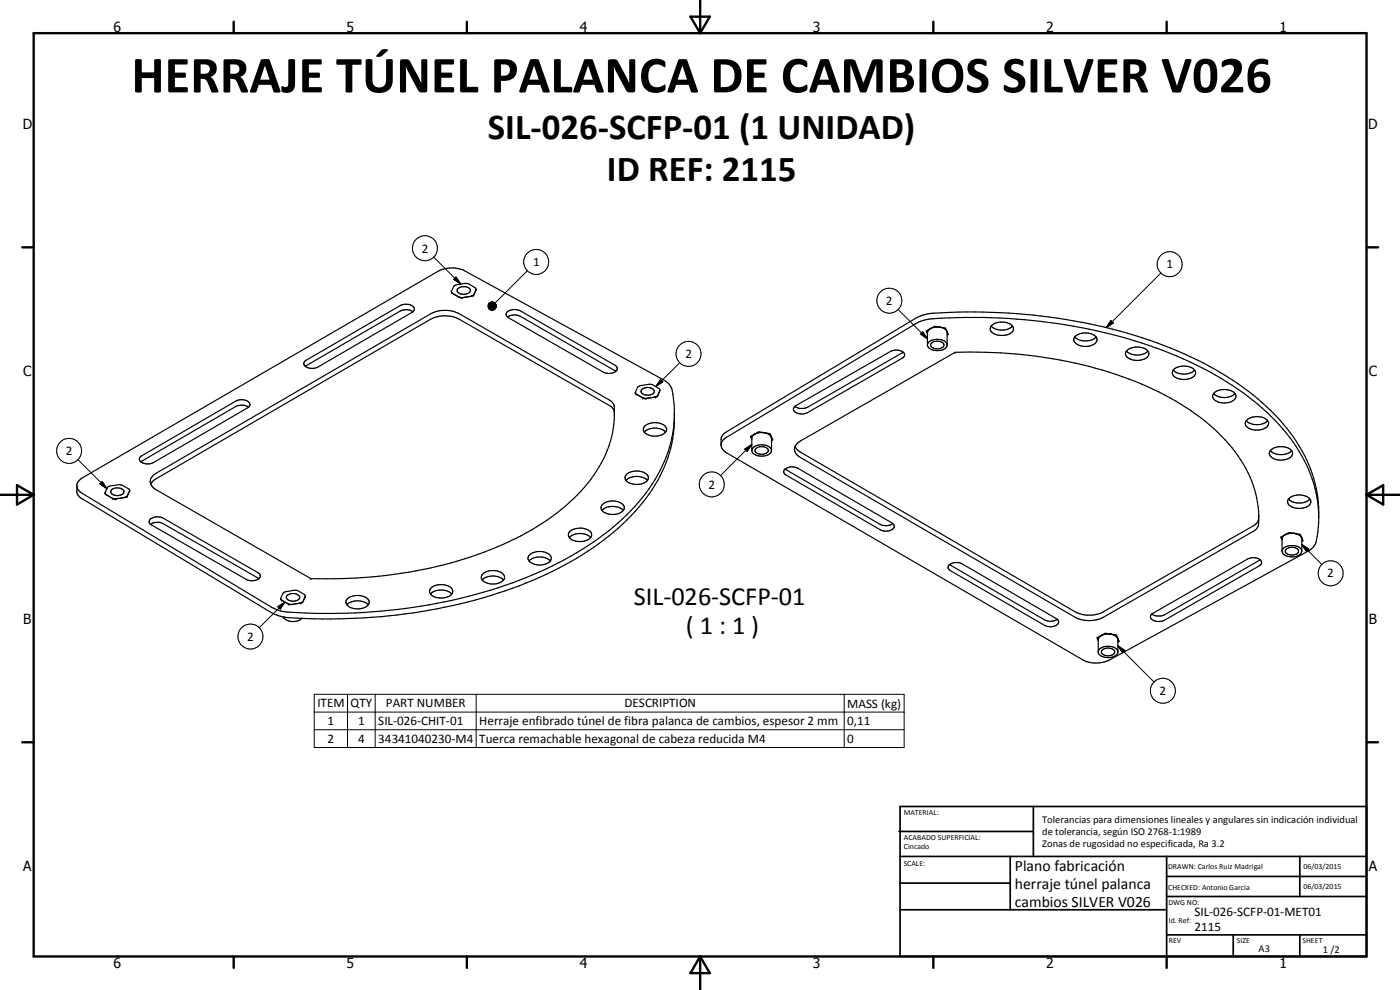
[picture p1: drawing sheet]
<svg xmlns="http://www.w3.org/2000/svg" width="420mm" height="297mm" viewBox="0 0 420 297" stroke-linecap="round" stroke-linejoin="round" font-family="sans-serif">
<g fill="none" stroke="#000" stroke-width=".35">
<path d="M123.9 93.5a3.8 3.8 0 0 0-3.8-.2l-28.5 16.6M135.5 87.5l.7-1.6 .7-.4a5.1 5.1 0 0 1 5.9 1.1l.1 .3-.8 1.6M135.5 87.5l.2 .5M135.5 87.5h.1M135.7 88l2.1 1.2M137.4 86.7a2.8 2.8 0 0 1 3.2-.3 .97 .97 0 0 1 .5 1.1 .97 .97 0 0 1-1.1 .7 1.96 1.96 0 0 1-2.8-1.2zM137.8 89.2l.9 .1M141.5 88.9l-2.8 .4M141.5 88.9h.1M142.1 88.5l-.6 .4M152.3 93.5a3.9 3.9 0 0 1 3.9-.2l28.3 16.3a1.17 1.17 0 0 1 .7 1.3 1.17 1.17 0 0 1-1.1 .9 3.7 3.7 0 0 1-3.1-.2l-28.4-16.3a1.06 1.06 0 0 1-.3-1.8zM152.3 95.1a3.7 3.7 0 0 1 3.9-.2l28.6 16.5"/>
<path d="M278.2 99.2l.1 .8M279.2 98.6l-.3 .2M279.2 98.6l-.6 .6-.3 .6v3.7M279.5 98.5a4.4 4.4 0 0 1 4.5 .7M279.5 98.5l-.3 .1M279.5 98.4l-.3 .2M281.7 98.1l.2 .1M282.3 98.2h.1M284 98.9v.3M284 99.2l.2 .2M284.2 99.4l.1 .2M284.3 99.6v4a3.1 3.1 0 0 1-4.1 1.5 1.55 1.55 0 0 1-1.5-.7 1.55 1.55 0 0 1 0-1.7 4.2 4.2 0 0 1 5.3 .2l.3 .5"/>
<path d="M284.3 99.6v.1M284.4 99.9l-.1 .3M297.5 97.8a4.8 4.8 0 0 0 6.4 0M297.6 97.6a4.8 4.8 0 0 1 6.5 .5 1.86 1.86 0 0 1-1.7 2.3 4.7 4.7 0 0 1-5.1-1.2l-.1-.8zM91.5 108.4l28.6-16.7a3.6 3.6 0 0 1 4.2 .6v.7l-.4 .6-28.4 16.5a3.2 3.2 0 0 1-4.3-.8zM190.7 117.7l.2 .5M190.7 117.7v.3M190.8 118.1l.1 .1M190.9 118.2l2.1 1.2M192.7 116.8a2.58 2.58 0 0 1 3.7 .5 2.14 2.14 0 0 1-3.2 1.1l-.8-.7v-.6zM193 119.4l.9 .1M196.7 119.1l-2.8 .4"/>
<path d="M197.3 118.7l-.6 .4M198.1 117.1l-.8 1.6M198.1 117.1l-.2-.5a5.1 5.1 0 0 0-6.2-.7l-.3 .2-.7 1.6M198.1 117.1h.1M271 105.7l-28.6 16.5a3.6 3.6 0 0 1-3.9-.3M278.3 100.2l-.4-.9 2.5-1.4 3.3 .5 .9 2-.3 .2M279.5 103a2.53 2.53 0 0 1 3.8 .4l-.1 .4a2.54 2.54 0 0 1-3 .6 .91 .91 0 0 1-.7-1.4zM322.5 101.1a4.9 4.9 0 0 0 6.5 0M322.7 100.9a4.7 4.7 0 0 1 6.4 .5 1.76 1.76 0 0 1-1.6 2.3 4.1 4.1 0 0 1-5.2-1.5l.1-.8zM338.1 105.4a1.55 1.55 0 0 0 1.1 2.3 4.8 4.8 0 0 0 5.5-1l.1-.5-.3-.8M338.1 105.4a4.8 4.8 0 0 1 6.4 0M338.1 105.3a4.8 4.8 0 0 0 6.4 0"/>
<path d="M352.1 111a4.8 4.8 0 0 0 6.5 0M352.3 110.8a4.8 4.8 0 0 1 6.4 .5 2.07 2.07 0 0 1-2.1 2.4 4.4 4.4 0 0 1-4.7-1.3v-.8zM364.2 118.1a4.8 4.8 0 0 1 6.5 0M364.2 118.1a1.76 1.76 0 0 0 1.5 2.5 4.8 4.8 0 0 0 5.1-1.2l.1-.8-.2-.5M364.2 118.1a4.8 4.8 0 0 0 6.4 0M42.1 137.1l28.7-16.7a3.2 3.2 0 0 1 4.2 .8l-.3 .8-.4 .4-28.2 16.4a3.4 3.4 0 0 1-4.2-.7v-.6zM74.6 122.2a3.7 3.7 0 0 0-3.8-.2l-28.6 16.6M184.4 124.9a2.61 2.61 0 0 0-.4-2.2l-1.1-1-45.1-25.9a9.6 9.6 0 0 0-8.5 0l-82.9 48.1-1.2 1.4M193.4 129.7a4.7 4.7 0 0 1 6.4 0M193.5 127.8a4.9 4.9 0 0 1 6.3 .3 1.86 1.86 0 0 1-1.5 2.5 4.9 4.9 0 0 1-5-1 1.3 1.3 0 0 1 .2-1.8zM202.4 125.6a43.8 43.8 0 0 1-14.3 28.8 96 96 0 0 1-36.6 21.2 166.4 166.4 0 0 1-66.7 7.8l-1.8-.5-1.6-.7-56.7-34.2-1.3-1-.3-1M216.4 133.6v-.4a2.46 2.46 0 0 1 1.6-2l56.8-34a11.1 11.1 0 0 1 5.3-1.6 162.6 162.6 0 0 1 75.1 12.1 79.9 79.9 0 0 1 32 23.7 40.3 40.3 0 0 1 8.6 23.8"/>
<path d="M217.1 130.3l.9-.7 56.8-34.1a12.8 12.8 0 0 1 5.3-1.5 164.5 164.5 0 0 1 73.2 11.3 87.7 87.7 0 0 1 30.7 20.6 41.7 41.7 0 0 1 11.6 32.2l-.1 1.5a7.9 7.9 0 0 1-1.2 4.3l-1.5 1.3-59.9 32.8a9 9 0 0 1-8 0l-106.8-62.1-1-.8-.4-.6-.3-1a3.7 3.7 0 0 1 .7-3.2zM225.4 130.9l.2 .8M225.6 131.8l-.4-.8 2.5-1.5 3.3 .6 .9 1.9-.3 .2M225.6 135a2.57 2.57 0 0 1 2.4-1.5h1.2a2.62 2.62 0 0 1 2.3 1.5M226.5 130.3l-.9 .9v4.1a3.1 3.1 0 0 0 4 1.5l.4-.1a1.84 1.84 0 0 0 1.5-1.4l-.1-4.2M226.5 130.3l-.3 .1M226.8 134.7l1.2-.7h1.1a1.31 1.31 0 0 1 1.4 1.5 2.43 2.43 0 0 1-3.9-.2zM226.8 130l-.3 .3M229 129.8l1.4 .3 .9 .8M229.7 129.9l-.2-.1a4.5 4.5 0 0 0-3 .5M231.3 130.6v.3M231.3 130.9l.1 .2"/>
<path d="M231.4 131.1l.2 .2M231.7 131.6l-.1 .3M238.4 122.1l28.8-16.6a3.1 3.1 0 0 1 4.3 .8l-.2 .7-.5 .5-28.4 16.3a3.2 3.2 0 0 1-4.3-.9zM238.6 134l.6 .9 1 .7 82.5 48a9.2 9.2 0 0 0 8.4 0l45.1-25.9 1.2-1 .4-2.2M239.2 133.1l1-.8 46.5-26.6a130.6 130.6 0 0 1 61.2 11.9 61 61 0 0 1 24.5 20.4 30 30 0 0 1 5.1 20l-1.3 1.4-45.1 25.8a9.3 9.3 0 0 1-8.4 0l-82.5-48a2.49 2.49 0 0 1-1-4.1zM374 126.2a4.6 4.6 0 0 1 6.6 .3 2.01 2.01 0 0 1-2.1 2.4 4.4 4.4 0 0 1-4.7-1.3l-.1-.6zM374 126.2a4.9 4.9 0 0 0 6.4 0M381.2 135.2a4.8 4.8 0 0 0 6.4 0M381.4 135a4.7 4.7 0 0 1 6.4 .5 1.76 1.76 0 0 1-1.6 2.3 4.1 4.1 0 0 1-5.3-1.5v-.5zM24 143.9l107.5-62.5a9.1 9.1 0 0 1 8.1-.1l59.4 32.6a5 5 0 0 1 2.7 3.1 41.1 41.1 0 0 1-11.1 36.5 89.9 89.9 0 0 1-34.7 22.3 164.7 164.7 0 0 1-71.1 9.3l-3.4-1.3-57.1-34.4-.9-.8-.3-.9v-2.6zM31.6 148.1l.6-1.9 .7-.4a4.8 4.8 0 0 1 6 1.4l-.7 1.7M31.6 148.1l.1 .2"/>
<path d="M31.6 148.1l.1 .3M31.7 148.3l2.1 1.3M31.7 148.3v.1M31.7 148.4l2.1 1.2M33.6 146.9a2.44 2.44 0 0 1 3.6 .5 2.12 2.12 0 0 1-3.1 1.1 .97 .97 0 0 1-.5-1.6zM33.8 149.6l.9 .1M33.8 149.6l.4 .1M34.2 149.6l.5 .1M37.5 149.2l-2.8 .5M37.5 149.2v.1M38.2 148.9l-.7 .3M38.2 148.9l-.7 .4"/>
<path d="M45.1 155.7a3.7 3.7 0 0 1 3.9-.2l28.4 16.3a1.16 1.16 0 0 1 .7 1.3 1.16 1.16 0 0 1-1.1 .9l-1.8 .2-1-.2-28.7-16.5a1.02 1.02 0 0 1-.7-.7 1.02 1.02 0 0 1 .3-1.1zM45.2 157.4a3.7 3.7 0 0 1 3.8-.3l28.7 16.5M46 142.5l83.3-48.4a9.4 9.4 0 0 1 8.5 0l45.1 25.9 1.1 1a2.8 2.8 0 0 1 .4 2.2 34.5 34.5 0 0 1-11.1 25.3 78.7 78.7 0 0 1-31.8 18.5 140.6 140.6 0 0 1-48.2 6.6l-46.4-26.7a2.56 2.56 0 0 1-.9-4.4zM171 159.5a4.7 4.7 0 0 1 6.4 .4 1.76 1.76 0 0 1-1.6 2.3 4.2 4.2 0 0 1-5.2-1.5v-.5zM180.6 151.6a4.8 4.8 0 0 1 6.5 0 1.78 1.78 0 0 1-1.5 2.5 4.5 4.5 0 0 1-5.1-1.2l-.1-.6zM180.7 153.2a4.8 4.8 0 0 1 6.4 0M187.9 144.1a4.8 4.8 0 0 1 6.4 0M188 142.3a4.8 4.8 0 0 1 6.5 .5 1.66 1.66 0 0 1-1.3 2.1 4.7 4.7 0 0 1-5.5-1l-.1-.8zM235.6 140.8a3.7 3.7 0 0 1 3.9-.3l28.2 16.4a1.16 1.16 0 0 1 .7 1.3 1.16 1.16 0 0 1-1.2 .9 3.6 3.6 0 0 1-3.1-.2l-28.2-16.4a1.04 1.04 0 0 1-.3-1.7zM235.6 140.7l28.5 16.6a3.7 3.7 0 0 0 3.8-.2M386.7 149.7a4.8 4.8 0 0 0 6.4 0M386.9 149.5a4.7 4.7 0 0 1 6.4 .5 2.27 2.27 0 0 1-2.5 2.5 3.9 3.9 0 0 1-4.4-1.7l.1-.8z"/>
<path d="M388.2 160l.3 .1M84.2 179.5l.3 .5M86.1 178.7l1-.5 1.4-.1a1.31 1.31 0 0 1 1.4 1.4 2.51 2.51 0 0 1-4-.2zM91.6 178.9l-.7 1.7M91.6 178.9l-.2-.5a5.1 5.1 0 0 0-6.1-.7l-.3 .2-.8 1.6M104.3 179.7a4.5 4.5 0 0 1 6.5 .7 2.54 2.54 0 0 1-3 2.3 3.3 3.3 0 0 1-4-2zM129.2 178.2a4.8 4.8 0 0 1 6.4 0M129.4 176.4a4.8 4.8 0 0 1 6.4 .5 1.99 1.99 0 0 1-2 2.4 3.9 3.9 0 0 1-4.9-1.6v-.5zM144.7 172.4a4.8 4.8 0 0 1 6.5 0 1.76 1.76 0 0 1-1.5 2.6 4.7 4.7 0 0 1-5.1-1.3l-.2-.5zM144.7 174a4.8 4.8 0 0 1 6.4 0M158.8 168.3a4.8 4.8 0 0 1 6.4 0M158.9 166.5a4.7 4.7 0 0 1 6.4 .5 1.97 1.97 0 0 1-2 2.3 3.7 3.7 0 0 1-4.9-1.8z"/>
<path d="M170.8 161.3a4.8 4.8 0 0 1 6.4 0M284.7 169.6a3.6 3.6 0 0 1 4.1-.4l28.2 16.4a1.17 1.17 0 0 1 .7 1.3 1.17 1.17 0 0 1-1.1 .9 4 4 0 0 1-3.1-.2l-28.5-16.5a.97 .97 0 0 1-.3-1.5zM284.9 169.4l28.6 16.6a3.6 3.6 0 0 0 3.8-.2M378.2 167.9l-28.7 16.5a3.8 3.8 0 0 1-3.8-.2M384.6 161.1l.2 .8M384.8 162.1l-.4-.9 2.5-1.4 3.3 .5 .9 1.9-.4 .3M385.5 160.6h-.2M385.6 160.5l-.8 1v3.9M385.9 164.9a2.49 2.49 0 0 1 3.8 .4 2.08 2.08 0 0 1-3.1 1l-.8-.6zM385.9 160.3l-.3 .2M388.5 160.1h-1.5l-1.4 .4M388.5 160.1h.3"/>
<path d="M388.5 160.1l1.6 .6 .5 .6M390.4 160.8l.2 .5M390.6 161.3l.1 .2M390.6 161.3h.1M390.7 161.5v4a3.7 3.7 0 0 1-5.4 .9 1.34 1.34 0 0 1-.5-1.4 1.34 1.34 0 0 1 1.2-1 3.5 3.5 0 0 1 4.7 1.3M390.7 161.5h.1M390.9 161.8l-.2 .3M84.5 180l2.1 1.2M85 185.1a3.8 3.8 0 0 0 5.6 .4M86.6 181.2l.8 .2M87.4 181.4h.1M90.2 180.9l-2.8 .5"/>
<path d="M90.9 180.6l-.7 .3M90.9 180.6h.1M104.1 181.5a4.8 4.8 0 0 1 6.4 0M329.4 191.3l.2 .8M329.6 195.5a3.4 3.4 0 0 1 4.7-1.3l1 .8 .2 .5M329.6 192.3l-.4-.9 2.5-1.4 3.3 .5 .9 1.9-.4 .3M330.7 195.1a2.54 2.54 0 0 1 3.8 .4 2.32 2.32 0 0 1-3.9 .4zM330.8 190.5l-.2 .1a1.6 1.6 0 0 0-1 1.3v3.8a3.4 3.4 0 0 0 4.4 1.4l.9-.5 .5-.6v-4.5M333 190.2l.3 .1M333.3 190.3a5.1 5.1 0 0 0-3.1 .5M333.3 190.3h.4M333.3 190.3a2.8 2.8 0 0 1 2.1 1.2"/>
<path d="M335.2 191l.2 .5M335.4 191.5l.2 .3M335.7 192l-.2 .3M345.5 184.4l28.8-16.6a3.6 3.6 0 0 1 4.1 .4l.2 .8-.7 .8-28.4 16.3a3.2 3.2 0 0 1-4.2-.9z"/>
</g>
<g fill="#000">
<circle cx="138.7" cy="89.3" r=".18"/>
<circle cx="142.1" cy="88.5" r=".18"/>
<circle cx="142.9" cy="86.9" r=".18"/>
<circle cx="190.7" cy="117.7" r=".18"/>
<circle cx="190.9" cy="118.2" r=".18"/>
<circle cx="193" cy="119.4" r=".18"/>
<circle cx="193.9" cy="119.5" r=".18"/>
<circle cx="196.7" cy="119.1" r=".18"/>
<circle cx="197.3" cy="118.7" r=".18"/>
<circle cx="286.7" cy="105.7" r=".18"/>
<circle cx="31.5" cy="147.9" r=".18"/>
<circle cx="33.8" cy="149.6" r=".18"/>
<circle cx="34.7" cy="149.7" r=".18"/>
<circle cx="38.2" cy="148.9" r=".18"/>
<circle cx="38.9" cy="147.2" r=".18"/>
<circle cx="84.2" cy="179.5" r=".18"/>
<circle cx="91.6" cy="178.9" r=".18"/>
<circle cx="93.3" cy="173.6" r=".18"/>
<circle cx="84.5" cy="180" r=".18"/>
<circle cx="86.6" cy="181.2" r=".18"/>
<circle cx="90.2" cy="180.9" r=".18"/>
</g>
<g fill="none" stroke="#000" stroke-width=".71">
<path d="M10.1 9.9h400v277.1h-400zM70.1 6.5v3.4M140.1 6.5v3.4M207.2 5h5.8l-2.9 4.9zM210.1 0v9.9M280.1 6.5v3.4M350.1 6.5v3.4M6.7 74.2h3.4M410.1 74.2h3.5M.1 148.5h10M5.1 145.6l5 2.9-5 2.9zM410.1 148.5h10"/>
<path d="M410.1 148.5l5-2.9v5.8zM6.7 222.7h3.4M410.1 222.7h3.5M70.1 287v3.4M140.1 287v3.4M210.1 287v10M210.1 287l2.9 5h-5.8zM280.1 287v3.4M350.1 287v3.4"/>
</g>
<g fill="none" stroke="#000" stroke-width=".51">
<path d="M269.8 249.5h40.3M270.1 242h140v45h-140zM270.1 257h140M303.2 257v16M310.1 242v15M350.1 257v30M390.1 257v12M270.1 265h33.1M270.1 273h80M350.1 269h60M350.1 263h60M350.1 280.5h60"/>
<path d="M370.1 280.5v6.5M390.1 280.5v6.5"/>
</g>
<g fill="none" stroke="#000" stroke-width=".3">
<path d="M130.2 77.1l8.1 8.2M136.9 83.1l1.4 2.2-2.1-1.5zM146.5 91.7l2.4 .1-2.4 .1zM146.5 91.9l2.4-.1-2.4 .4zM146.5 91.8h2.4M146.5 91.4l2.4 .4-2.4-.1zM146.5 92.2l2.4-.4-2.3 .7zM146.6 91.2l2.3 .6-2.4-.4zM146.6 92.5l2.3-.7-2.1 .9zM146.8 91l.2-.2 1.9 1zM146.8 91l2.1 .8-2.3-.6zM146.8 92.7l2.1-.9-1.9 1.1z"/>
<path d="M147 90.8l.2-.1 1.7 1.1zM147 92.9l1.9-1.1-1.7 1.2zM147.2 90.7l.3-.1 1.4 1.2zM147.2 93l1.7-1.2-1.4 1.3zM147.5 90.6h.2l1.2 1.2zM147.5 93.1l1.4-1.3-1.2 1.3zM147.7 90.6h.3l.9 1.2zM148 90.6l.3 .1 .6 1.1zM148.3 90.7l.6 1.1zM148.5 90.9l.4 .9zM148.7 91.1l.2 .7zM148.8 91.3l.1 .5z"/>
<path d="M148.9 91.8l-.9 1.2-.3 .1zM148.9 91.8l-.6 1.2h-.3zM148.9 91.8l-.6 1.2zM148.9 91.8l-.4 1zM148.9 91.8l-.2 .8zM148.9 91.8l-.1 .6zM148.9 91.8v.3zM158.3 81.2l-9.8 9.7M269.5 92.8l8.8 8.8M276.9 99.6l1.4 2-2-1.4zM333.4 96.2l.7 .7-2.1 1.4zM348.4 81.9l-16.4 16.4"/>
<path d="M198.2 113.9l.7 .7-2.1 1.4zM204 108.8l-7.2 7.2M276.3 100.2l.6-.6 1.4 2zM23.4 137.9l8.7 8.7M223.5 134.7l2.1-1.4-1.4 2.1zM225.6 133.3l-9.4 9.4M30 145.2l.7-.7 1.4 2.1zM30.7 144.5l1.4 2.1-2.1-1.4zM390.7 163.4l2.1 1.4-.7 .7zM390.7 163.4l6 6M83.4 182l2.1-1.4-1.4 2.2zM85.5 180.6l-7.7 7.7"/>
<path d="M335.5 193.8l2.1 1.4-.7 .7zM335.5 193.8l10.9 10.8M94.3 208.3h177v16h-177zM94.3 213.7h177M94.3 218.9h177M104.3 208.3v16M112.6 208.3v16M142.9 208.3v16M253.4 208.3v16"/>
<circle cx="127.5" cy="74.5" r="3.8"/>
<circle cx="160.9" cy="78.6" r="3.8"/>
<circle cx="351" cy="79.3" r="3.7"/>
<circle cx="266.9" cy="90.2" r="3.7"/>
<circle cx="206.6" cy="106.2" r="3.7"/>
<circle cx="20.7" cy="135.3" r="3.7"/>
<circle cx="213.6" cy="145.3" r="3.8"/>
<circle cx="399.4" cy="172" r="3.8"/>
<circle cx="75.2" cy="191" r="3.8"/>
<circle cx="349" cy="207.3" r="3.7"/>
</g>
<g fill="#000">
<path d="M136.9 83.1l1.4 2.2-2.1-1.5zM148.8 91.3l.1 .5zM148.7 91.1l.2 .7zM148.5 90.9l.4 .9zM148.3 90.7l.6 1.1zM148 90.6l.3 .1 .6 1.1zM147.7 90.6h.3l.9 1.2zM147.5 90.6h.2l1.2 1.2zM147.2 90.7l.3-.1 1.4 1.2zM147 90.8l.2-.1 1.7 1.1zM146.8 91l.2-.2 1.9 1zM146.8 91l2.1 .8-2.3-.6z"/>
<path d="M146.6 91.2l2.3 .6-2.4-.4zM146.5 92.2l2.4-.4-2.3 .7zM146.6 92.5l2.3-.7-2.1 .9zM146.8 92.7l2.1-.9-1.9 1.1zM147 92.9l1.9-1.1-1.7 1.2zM147.2 93l1.7-1.2-1.4 1.3zM147.5 93.1l1.4-1.3-1.2 1.3zM148.9 91.8l-.9 1.2-.3 .1zM148.9 91.8l-.6 1.2h-.3zM148.9 91.8l-.6 1.2zM148.9 91.8l-.4 1zM148.9 91.8l-.2 .8z"/>
<path d="M148.9 91.8l-.1 .6zM148.9 91.8v.3zM333.4 96.2l.7 .7-2.1 1.4zM198.2 113.9l.7 .7-2.1 1.4zM276.9 99.6l1.4 2-2-1.4zM223.5 134.7l2.1-1.4-1.4 2.1zM30.7 144.5l1.4 2.1-2.1-1.4zM390.7 163.4l2.1 1.4-.7 .7zM83.4 182l2.1-1.4-1.4 2.2zM335.5 193.8l2.1 1.4-.7 .7z"/>
</g>
<path d="M146.5 91.6h2.4" fill="none" stroke="#000" stroke-width=".38"/>
<path d="M146.5 92h2.4" fill="none" stroke="#000" stroke-width=".42"/>
<text font-size="15.8" x="39.4" y="27.7">HERRAJE TÚNEL PALANCA DE CAMBIOS SILVER V026</text>
<g font-size="11">
<text x="146.4" y="41.8">SIL-026-SCFP-01 (1 UNIDAD)</text>
<text x="182.1" y="54.4">ID REF: 2115</text>
</g>
<g font-size="7.9">
<text x="190.2" y="181.4">SIL-026-SCFP-01</text>
<text x="205.9" y="190.4">( 1 : 1 )</text>
</g>
<g font-size="4.7">
<text x="304.6" y="261.2">Plano fabricación</text>
<text x="304.6" y="266.6">herraje túnel palanca</text>
<text x="304.6" y="272">cambios SILVER V026</text>
</g>
<g font-size="4.2">
<text x="34" y="9.6">6</text>
<text x="104" y="9.6">5</text>
<text x="174" y="9.6">4</text>
<text x="244" y="9.6">3</text>
<text x="314" y="9.6">2</text>
<text x="384" y="9.6">1</text>
<text x="6.8" y="38.7">D</text>
<text x="410.6" y="38.7">D</text>
<text x="7" y="112.9">C</text>
<text x="410.8" y="112.9">C</text>
<text x="7" y="187.1">B</text>
<text x="410.8" y="187.1">B</text>
<text x="7" y="261.4">A</text>
<text x="410.8" y="261.4">A</text>
<text x="34" y="290.4">6</text>
<text x="104" y="290.4">5</text>
<text x="174" y="290.4">4</text>
<text x="244" y="290.4">3</text>
<text x="314" y="290.4">2</text>
<text x="384" y="290.4">1</text>
</g>
<g font-size="3.9">
<text x="126.6" y="75.8">2</text>
<text x="160" y="79.9">1</text>
<text x="350" y="80.6">1</text>
<text x="265.9" y="91.5">2</text>
<text x="205.7" y="107.5">2</text>
<text x="19.8" y="136.6">2</text>
<text x="212.6" y="146.6">2</text>
<text x="398.3" y="173.3">2</text>
<text x="74.2" y="192.3">2</text>
<text x="348" y="208.5">2</text>
<text x="95.2" y="212.3">ITEM</text>
<text x="105.2" y="212.3">QTY</text>
<text x="115.8" y="212.3">PART NUMBER</text>
<text x="187.4" y="212.3">DESCRIPTION</text>
<text x="254.2" y="212.4">MASS (kg)</text>
<text x="98.3" y="217.6">1</text>
<text x="107.5" y="217.6">1</text>
<text x="113.5" y="217.6">SIL-026-CHIT-01</text>
<text x="143.8" y="217.7">Herraje enfibrado túnel de fibra palanca de cambios, espesor 2 mm</text>
<text x="254.2" y="217.6">0,11</text>
<text x="98.3" y="222.9">2</text>
<text x="107.5" y="222.9">4</text>
<text x="113.5" y="222.9">34341040230-M4</text>
<text x="143.8" y="223">Tuerca remachable hexagonal de cabeza reducida M4</text>
<text x="254.2" y="222.9">0</text>
<text x="358.5" y="275">SIL-026-SCFP-01-MET01</text>
<text x="358.5" y="279.4">2115</text>
</g>
<g font-size="3.1">
<text x="312.7" y="246.8">Tolerancias para dimensiones lineales y angulares sin indicación individual</text>
<text x="312.7" y="250.4">de tolerancia, según ISO 2768-1:1989</text>
<text x="312.7" y="254">Zonas de rugosidad no especificada, Ra 3.2</text>
<text x="377.7" y="285.6">A3</text>
<text x="397" y="285.9">1 /2</text>
</g>
<g font-size="2.4">
<text x="271.2" y="244.4">MATERIAL:</text>
<text x="271.3" y="252">ACABADO SUPERFICIAL:</text>
<text x="271.3" y="254.6">Cincado</text>
<text x="271.2" y="259.7">SCALE:</text>
<text x="350.6" y="260.8">DRAWN: Carlos Ruiz Madrigal</text>
<text x="391.2" y="260.6">06/03/2015</text>
<text x="350.6" y="267">CHECKED: Antonio Garcia</text>
<text x="391.2" y="266.7">06/03/2015</text>
<text x="350.6" y="271.4">DWG NO:</text>
<text x="350.8" y="276.9">Id. Ref:</text>
<text x="350.8" y="282.8">REV</text>
<text x="371.2" y="282.9">SIZE</text>
<text x="390.9" y="282.9">SHEET</text>
</g>
</svg>
